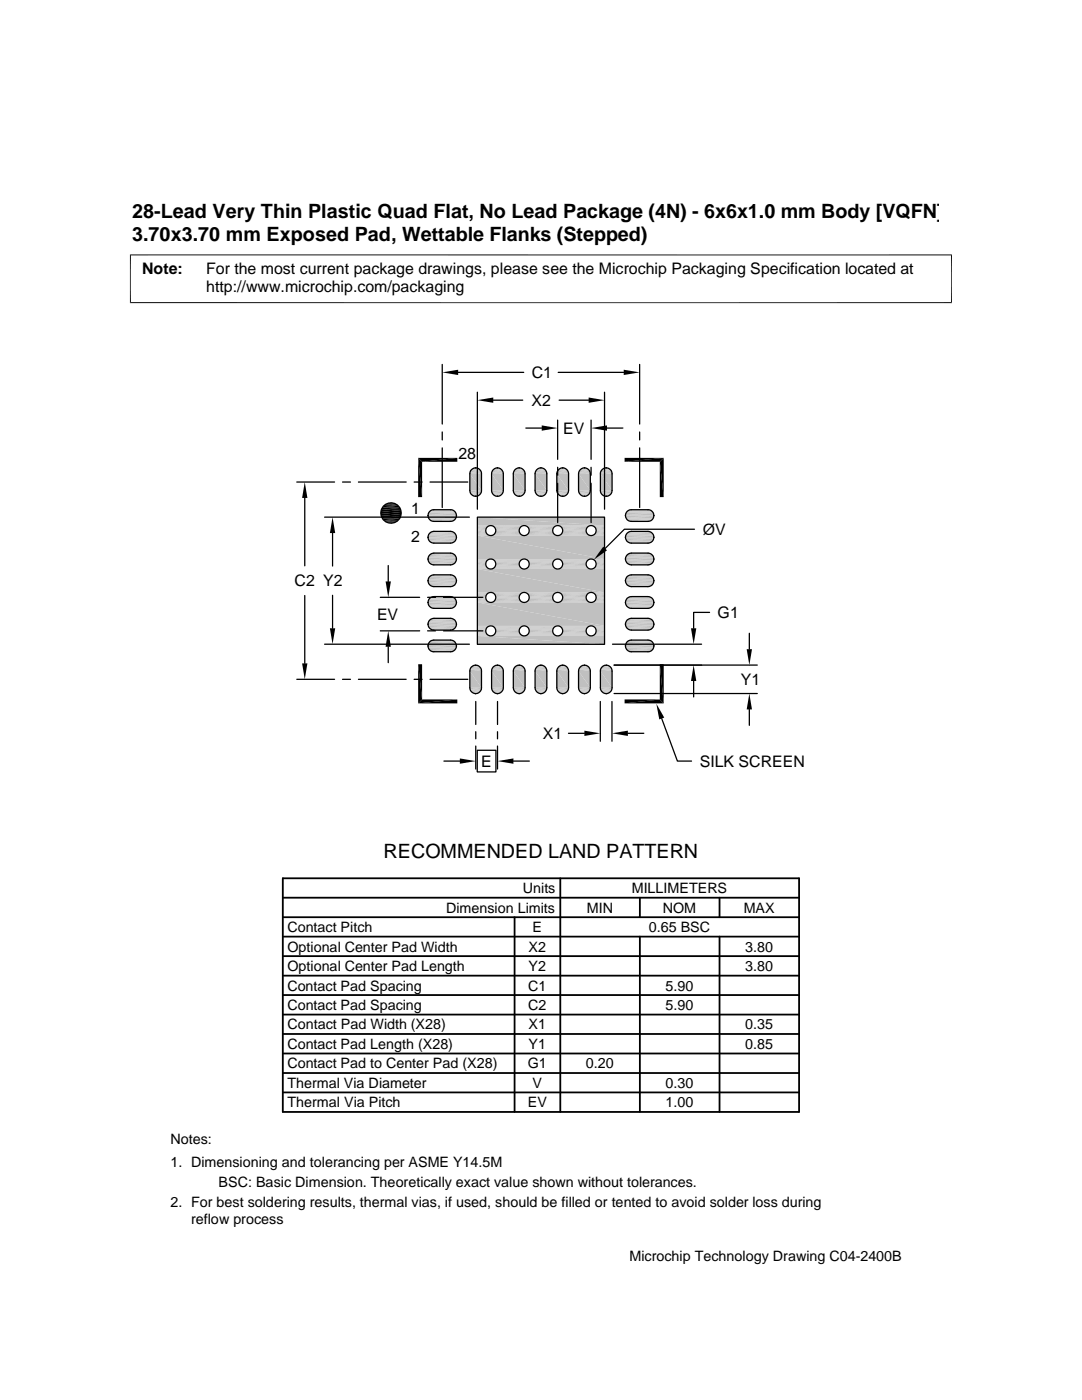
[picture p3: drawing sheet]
<svg xmlns="http://www.w3.org/2000/svg" width="216mm" height="279mm" viewBox="0 0 216 279" stroke-linecap="round" stroke-linejoin="round" font-family="sans-serif">
<g fill="#c0c0c0">
<path d="M94.6 93.4h.6z"/>
<path d="M99 93.4h.6z"/>
<path d="M103.3 93.4h.6z"/>
<path d="M107.6 93.4h.6z"/>
<path d="M112 93.4h.6z"/>
<path d="M116.3 93.4h.6z"/>
<path d="M120.6 93.4h.7z"/>
<path d="M120.4 93.5l.2-.1 .9 .1z"/>
<path d="M120.6 93.4l.9 .1z"/>
<path d="M116 93.5l.3-.1 .9 .1z"/>
<path d="M116.3 93.4l.9 .1z"/>
<path d="M111.7 93.5l.3-.1 .9 .1z"/>
<path d="M112 93.4l.9 .1z"/>
<path d="M107.4 93.5l.2-.1 .9 .1z"/>
<path d="M107.6 93.4l.9 .1z"/>
<path d="M103 93.5l.3-.1 .9 .1z"/>
<path d="M103.3 93.4l.9 .1z"/>
<path d="M98.7 93.5l.3-.1 .8 .1z"/>
<path d="M99 93.4l.8 .1z"/>
<path d="M94.3 93.5l.3-.1 .9 .1z"/>
<path d="M94.6 93.4l.9 .1z"/>
<path d="M120.1 93.7l.3-.2 1.4 .2z"/>
<path d="M120.4 93.5h1.1l.3 .2z"/>
<path d="M115.8 93.7l.2-.2 1.5 .2z"/>
<path d="M116 93.5h1.2l.3 .2z"/>
<path d="M111.5 93.7l.2-.2 1.4 .2z"/>
<path d="M111.7 93.5h1.2l.2 .2z"/>
<path d="M107.1 93.7l.3-.2 1.4 .2z"/>
<path d="M107.4 93.5h1.1l.3 .2z"/>
<path d="M102.8 93.7l.2-.2 1.4 .2z"/>
<path d="M103 93.5h1.2l.2 .2z"/>
<path d="M98.4 93.7l.3-.2 1.4 .2z"/>
<path d="M98.7 93.5h1.1l.3 .2z"/>
<path d="M94.1 93.7l.2-.2 1.4 .2z"/>
<path d="M94.3 93.5h1.2l.2 .2z"/>
</g>
<path d="M120 93.8h2" fill="none" stroke="#c0c0c0" stroke-width=".23"/>
<path d="M120.1 93.7h1.7l.2 .3z" fill="#c0c0c0"/>
<path d="M115.6 93.8h2" fill="none" stroke="#c0c0c0" stroke-width=".23"/>
<path d="M115.8 93.7h1.7l.1 .3z" fill="#c0c0c0"/>
<path d="M111.3 93.8h2" fill="none" stroke="#c0c0c0" stroke-width=".23"/>
<path d="M111.5 93.7h1.6l.2 .3z" fill="#c0c0c0"/>
<path d="M106.9 93.8h2" fill="none" stroke="#c0c0c0" stroke-width=".23"/>
<path d="M107.1 93.7h1.7l.1 .3z" fill="#c0c0c0"/>
<path d="M102.6 93.8h2" fill="none" stroke="#c0c0c0" stroke-width=".23"/>
<path d="M102.8 93.7h1.6l.2 .3z" fill="#c0c0c0"/>
<path d="M98.3 93.8h2" fill="none" stroke="#c0c0c0" stroke-width=".23"/>
<path d="M98.4 93.7h1.7l.2 .3z" fill="#c0c0c0"/>
<path d="M93.9 93.8h2" fill="none" stroke="#c0c0c0" stroke-width=".23"/>
<path d="M94.1 93.7h1.6l.2 .3z" fill="#c0c0c0"/>
<path d="M93.8 94.1h2.3M98.1 94.1h2.3M102.5 94.1h2.2M106.8 94.1h2.3M111.1 94.1h2.3M115.5 94.1h2.3M119.8 94.1h2.3" fill="none" stroke="#c0c0c0" stroke-width=".28"/>
<path d="M93.7 94.4h2.4M98.1 94.4h2.3M102.4 94.4h2.4M106.8 94.4h2.3M111.1 94.4h2.4M115.4 94.4h2.4M119.8 94.4h2.3" fill="none" stroke="#c0c0c0" stroke-width=".32"/>
<g fill="#c0c0c0">
<path d="M119.8 94.6l2.3 3.3h-2.3z"/>
<path d="M119.8 94.6h2.3v3.3z"/>
<path d="M115.4 94.6l2.4 3.3h-2.4z"/>
<path d="M115.4 94.6h2.4v3.3z"/>
<path d="M111.1 94.6l2.4 3.3h-2.4z"/>
<path d="M111.1 94.6h2.4v3.3z"/>
<path d="M106.8 94.6l2.3 3.3h-2.3z"/>
<path d="M106.8 94.6h2.3v3.3z"/>
<path d="M102.4 94.6l2.4 3.3h-2.4z"/>
<path d="M102.4 94.6h2.4v3.3z"/>
<path d="M98.1 94.6l2.3 3.3h-2.3z"/>
<path d="M98.1 94.6h2.3v3.3z"/>
<path d="M93.7 94.6l2.4 3.3h-2.4z"/>
<path d="M93.7 94.6h2.4v3.3z"/>
</g>
<path d="M93.7 98h2.4M98.1 98h2.3M102.4 98h2.4M106.8 98h2.3M111.1 98h2.4M115.4 98h2.4M119.8 98h2.3" fill="none" stroke="#c0c0c0" stroke-width=".32"/>
<path d="M93.8 98.3h2.3M98.1 98.3h2.3M102.5 98.3h2.2M106.8 98.3h2.3M111.1 98.3h2.3M115.5 98.3h2.3M119.8 98.3h2.3" fill="none" stroke="#c0c0c0" stroke-width=".28"/>
<path d="M120 98.5l1.8 .2h-1.7z" fill="#c0c0c0"/>
<path d="M120 98.6h2" fill="none" stroke="#c0c0c0" stroke-width=".23"/>
<path d="M115.6 98.5l1.9 .2h-1.7z" fill="#c0c0c0"/>
<path d="M115.6 98.6h2" fill="none" stroke="#c0c0c0" stroke-width=".23"/>
<path d="M111.3 98.5l1.8 .2h-1.6z" fill="#c0c0c0"/>
<path d="M111.3 98.6h2" fill="none" stroke="#c0c0c0" stroke-width=".23"/>
<path d="M106.9 98.5l1.9 .2h-1.7z" fill="#c0c0c0"/>
<path d="M106.9 98.6h2" fill="none" stroke="#c0c0c0" stroke-width=".23"/>
<path d="M102.6 98.5l1.8 .2h-1.6z" fill="#c0c0c0"/>
<path d="M102.6 98.6h2" fill="none" stroke="#c0c0c0" stroke-width=".23"/>
<path d="M98.3 98.5l1.8 .2h-1.7z" fill="#c0c0c0"/>
<path d="M98.3 98.6h2" fill="none" stroke="#c0c0c0" stroke-width=".23"/>
<path d="M93.9 98.5l1.8 .2h-1.6z" fill="#c0c0c0"/>
<path d="M93.9 98.6h2" fill="none" stroke="#c0c0c0" stroke-width=".23"/>
<g fill="#c0c0c0">
<path d="M120.1 98.7l1.4 .2h-1.1z"/>
<path d="M120.1 98.7h1.7l-.3 .2z"/>
<path d="M115.8 98.7l1.4 .2h-1.2z"/>
<path d="M115.8 98.7h1.7l-.3 .2z"/>
<path d="M111.5 98.7l1.4 .2h-1.2z"/>
<path d="M111.5 98.7h1.6l-.2 .2z"/>
<path d="M107.1 98.7l1.4 .2h-1.1z"/>
<path d="M107.1 98.7h1.7l-.3 .2z"/>
<path d="M102.8 98.7l1.4 .2h-1.2z"/>
<path d="M102.8 98.7h1.6l-.2 .2z"/>
<path d="M98.4 98.7l1.4 .2h-1.1z"/>
<path d="M98.4 98.7h1.7l-.3 .2z"/>
<path d="M94.1 98.7l1.4 .2h-1.2z"/>
<path d="M94.1 98.7h1.6l-.2 .2z"/>
<path d="M94.6 99h.6z"/>
<path d="M99 99h.6z"/>
<path d="M103.3 99h.6z"/>
<path d="M107.6 99h.6z"/>
<path d="M112 99h.6z"/>
<path d="M116.3 99h.6z"/>
<path d="M120.6 99h.7z"/>
<path d="M120.4 98.9l.9 .1z"/>
<path d="M120.4 98.9h1.1l-.2 .1z"/>
<path d="M116 98.9l.9 .1z"/>
<path d="M116 98.9h1.2l-.3 .1z"/>
<path d="M111.7 98.9l.9 .1z"/>
<path d="M111.7 98.9h1.2l-.3 .1z"/>
<path d="M107.4 98.9l.8 .1z"/>
<path d="M107.4 98.9h1.1l-.3 .1z"/>
<path d="M103 98.9l.9 .1z"/>
<path d="M103 98.9h1.2l-.3 .1z"/>
<path d="M98.7 98.9l.9 .1z"/>
<path d="M98.7 98.9h1.1l-.2 .1z"/>
<path d="M94.3 98.9l.9 .1z"/>
<path d="M94.3 98.9h1.2l-.3 .1z"/>
</g>
<g fill="none" stroke="#c0c0c0" stroke-width=".2">
<path d="M85.7 103.8h5M85.7 108.1h5M85.7 112.5h5M85.7 116.8h5M85.7 102h5M85.7 106.3h5M85.7 110.6h5M85.7 115h5M85.7 119.3h5M86 101.8h4.5M86 106.2h4.5M86 110.5h4.5"/>
<path d="M86 114.8h4.5M86 119.2h4.5M86 104h4.5M86 108.3h4.5M86 112.6h4.5M86 117h4.5M86.3 101.7h3.9M86.3 106.1h3.9M86.3 110.4h3.9M86.3 114.7h3.9M86.3 119.1h3.9M86.3 104h3.9"/>
<path d="M86.3 108.4h3.9M86.3 112.7h3.9M86.3 117.1h3.9M125.1 103.8h5M125.1 108.1h5M125.1 112.5h5M125.1 116.8h5M125.1 102h5M125.1 106.3h5M125.1 110.6h5M125.1 115h5M125.1 119.3h5"/>
<path d="M125.4 101.8h4.5M125.4 106.2h4.5M125.4 110.5h4.5M125.4 114.8h4.5M125.4 119.2h4.5M125.4 104h4.5M125.4 108.3h4.5M125.4 112.6h4.5M125.4 117h4.5M125.7 101.7h3.9M125.7 106.1h3.9M125.7 110.4h3.9"/>
<path d="M125.7 114.7h3.9M125.7 119.1h3.9M125.7 104h3.9M125.7 108.4h3.9M125.7 112.7h3.9M125.7 117.1h3.9M85.7 121.1h5M85.7 125.5h5M85.7 129.8h5M85.7 123.7h5M85.7 128h5M86 123.5h4.5"/>
<path d="M86 127.8h4.5M86 121.3h4.5M86 125.6h4.5M86 130h4.5M86.3 123.4h3.9M86.3 127.8h3.9M86.3 121.4h3.9M86.3 125.7h3.9M86.3 130.1h3.9M125.1 121.1h5M125.1 125.5h5M125.1 129.8h5"/>
<path d="M125.1 123.7h5M125.1 128h5M125.4 123.5h4.5M125.4 127.8h4.5M125.4 121.3h4.5M125.4 125.6h4.5M125.4 130h4.5M125.7 123.4h3.9M125.7 127.8h3.9M125.7 121.4h3.9M125.7 125.7h3.9M125.7 130.1h3.9"/>
</g>
<path d="M85.6 102.2h5.3M85.6 106.5h5.3M85.6 110.9h5.3M125 102.2h5.3M125 106.5h5.3M125 110.9h5.3M85.6 120.9h5.3M85.6 125.3h5.3M85.6 129.6h5.3M125 120.9h5.3M125 125.3h5.3M125 129.6h5.3" fill="none" stroke="#c0c0c0" stroke-width=".23"/>
<g fill="none" stroke="#c0c0c0" stroke-width=".28">
<path d="M85.4 103.3h5.6M85.4 107.7h5.6M85.4 112h5.6M85.4 116.3h5.6M85.4 102.4h5.6M85.4 106.8h5.6M85.4 111.1h5.6M85.4 115.5h5.6M85.4 119.8h5.6M124.8 102.4h5.6M124.8 106.8h5.6M124.8 111.1h5.6"/>
<path d="M124.8 115.5h5.6M124.8 119.8h5.6M124.8 103.3h5.6M124.8 107.7h5.6M124.8 112h5.6M124.8 116.3h5.6M85.4 120.7h5.6M85.4 125h5.6M85.4 129.4h5.6M85.4 124.1h5.6M85.4 128.5h5.6M124.8 124.1h5.6"/>
<path d="M124.8 128.5h5.6M124.8 120.7h5.6M124.8 125h5.6M124.8 129.4h5.6"/>
</g>
<g fill="none" stroke="#c0c0c0" stroke-width=".32">
<path d="M85.4 102.7h5.7M85.4 107.1h5.7M85.4 111.4h5.7M85.4 116h5.7M124.8 102.7h5.7M124.8 107.1h5.7M124.8 111.4h5.7M124.8 116h5.7M85.4 120.4h5.7M85.4 124.7h5.7M85.4 129.1h5.7M124.8 120.4h5.7"/>
<path d="M124.8 124.7h5.7M124.8 129.1h5.7"/>
</g>
<g fill="none" stroke="#c0c0c0" stroke-width=".3">
<path d="M85.4 115.7h5.7M85.4 103h5.7M85.4 107.4h5.7M85.4 111.7h5.7M124.8 115.7h5.7M124.8 103h5.7M124.8 107.4h5.7M124.8 111.7h5.7M85.4 120.1h5.7M85.4 124.4h5.7M85.4 128.8h5.7M124.8 120.1h5.7"/>
<path d="M124.8 124.4h5.7M124.8 128.8h5.7"/>
</g>
<g fill="none" stroke="#c0c0c0" stroke-width=".25">
<path d="M85.6 115.2h5.3M85.6 119.5h5.3M85.6 103.6h5.3M85.6 107.9h5.3M85.6 112.3h5.3M85.6 116.6h5.3M125 103.6h5.3M125 107.9h5.3M125 112.3h5.3M125 116.6h5.3M125 115.2h5.3M125 119.5h5.3"/>
<path d="M85.6 123.9h5.3M85.6 128.2h5.3M125 123.9h5.3M125 128.2h5.3"/>
</g>
<g fill="#c0c0c0">
<path d="M94.6 132.8h.6z"/>
<path d="M99 132.8h.6z"/>
<path d="M103.3 132.8h.6z"/>
<path d="M107.6 132.8h.6z"/>
<path d="M112 132.8h.6z"/>
<path d="M116.3 132.8h.6z"/>
<path d="M120.6 132.8h.7z"/>
<path d="M120.4 132.9l.2-.1 .9 .1z"/>
<path d="M120.6 132.8l.9 .1z"/>
<path d="M116 132.9l.3-.1 .9 .1z"/>
<path d="M116.3 132.8l.9 .1z"/>
<path d="M111.7 132.9l.3-.1 .9 .1z"/>
<path d="M112 132.8l.9 .1z"/>
<path d="M107.4 132.9l.2-.1 .9 .1z"/>
<path d="M107.6 132.8l.9 .1z"/>
<path d="M103 132.9l.3-.1 .9 .1z"/>
<path d="M103.3 132.8l.9 .1z"/>
<path d="M98.7 132.9l.3-.1 .8 .1z"/>
<path d="M99 132.8l.8 .1z"/>
<path d="M94.3 132.9l.3-.1 .9 .1z"/>
<path d="M94.6 132.8l.9 .1z"/>
<path d="M120.1 133.1l.3-.2 1.4 .2z"/>
<path d="M120.4 132.9h1.1l.3 .2z"/>
<path d="M115.8 133.1l.2-.2 1.5 .2z"/>
<path d="M116 132.9h1.2l.3 .2z"/>
<path d="M111.5 133.1l.2-.2 1.4 .2z"/>
<path d="M111.7 132.9h1.2l.2 .2z"/>
<path d="M107.1 133.1l.3-.2 1.4 .2z"/>
<path d="M107.4 132.9h1.1l.3 .2z"/>
<path d="M102.8 133.1l.2-.2 1.4 .2z"/>
<path d="M103 132.9h1.2l.2 .2z"/>
<path d="M98.4 133.1l.3-.2 1.4 .2z"/>
<path d="M98.7 132.9h1.1l.3 .2z"/>
<path d="M94.1 133.1l.2-.2 1.4 .2z"/>
<path d="M94.3 132.9h1.2l.2 .2z"/>
</g>
<path d="M120 133.2h2" fill="none" stroke="#c0c0c0" stroke-width=".23"/>
<path d="M120.1 133.1h1.7l.2 .2z" fill="#c0c0c0"/>
<path d="M115.6 133.2h2" fill="none" stroke="#c0c0c0" stroke-width=".23"/>
<path d="M115.8 133.1h1.7l.1 .2z" fill="#c0c0c0"/>
<path d="M111.3 133.2h2" fill="none" stroke="#c0c0c0" stroke-width=".23"/>
<path d="M111.5 133.1h1.6l.2 .2z" fill="#c0c0c0"/>
<path d="M106.9 133.2h2" fill="none" stroke="#c0c0c0" stroke-width=".23"/>
<path d="M107.1 133.1h1.7l.1 .2z" fill="#c0c0c0"/>
<path d="M102.6 133.2h2" fill="none" stroke="#c0c0c0" stroke-width=".23"/>
<path d="M102.8 133.1h1.6l.2 .2z" fill="#c0c0c0"/>
<path d="M98.3 133.2h2" fill="none" stroke="#c0c0c0" stroke-width=".23"/>
<path d="M98.4 133.1h1.7l.2 .2z" fill="#c0c0c0"/>
<path d="M93.9 133.2h2" fill="none" stroke="#c0c0c0" stroke-width=".23"/>
<path d="M94.1 133.1h1.6l.2 .2z" fill="#c0c0c0"/>
<path d="M93.8 133.5h2.3M98.1 133.5h2.3M102.5 133.5h2.2M106.8 133.5h2.3M111.1 133.5h2.3M115.5 133.5h2.3M119.8 133.5h2.3" fill="none" stroke="#c0c0c0" stroke-width=".28"/>
<path d="M93.7 133.8h2.4M98.1 133.8h2.3M102.4 133.8h2.4M106.8 133.8h2.3M111.1 133.8h2.4M115.4 133.8h2.4M119.8 133.8h2.3" fill="none" stroke="#c0c0c0" stroke-width=".32"/>
<g fill="#c0c0c0">
<path d="M119.8 133.9l2.3 3.3h-2.3z"/>
<path d="M119.8 133.9h2.3v3.3z"/>
<path d="M115.4 133.9l2.4 3.3h-2.4z"/>
<path d="M115.4 133.9h2.4v3.3z"/>
<path d="M111.1 133.9l2.4 3.3h-2.4z"/>
<path d="M111.1 133.9h2.4v3.3z"/>
<path d="M106.8 133.9l2.3 3.3h-2.3z"/>
<path d="M106.8 133.9h2.3v3.3z"/>
<path d="M102.4 133.9l2.4 3.3h-2.4z"/>
<path d="M102.4 133.9h2.4v3.3z"/>
<path d="M98.1 133.9l2.3 3.3h-2.3z"/>
<path d="M98.1 133.9h2.3v3.3z"/>
<path d="M93.7 133.9l2.4 3.3h-2.4z"/>
<path d="M93.7 133.9h2.4v3.3z"/>
</g>
<path d="M93.7 137.4h2.4M98.1 137.4h2.3M102.4 137.4h2.4M106.8 137.4h2.3M111.1 137.4h2.4M115.4 137.4h2.4M119.8 137.4h2.3" fill="none" stroke="#c0c0c0" stroke-width=".32"/>
<path d="M93.8 137.7h2.3M98.1 137.7h2.3M102.5 137.7h2.2M106.8 137.7h2.3M111.1 137.7h2.3M115.5 137.7h2.3M119.8 137.7h2.3" fill="none" stroke="#c0c0c0" stroke-width=".28"/>
<path d="M120 137.8l1.8 .3h-1.7z" fill="#c0c0c0"/>
<path d="M120 138h2" fill="none" stroke="#c0c0c0" stroke-width=".23"/>
<path d="M115.6 137.8l1.9 .3h-1.7z" fill="#c0c0c0"/>
<path d="M115.6 138h2" fill="none" stroke="#c0c0c0" stroke-width=".23"/>
<path d="M111.3 137.8l1.8 .3h-1.6z" fill="#c0c0c0"/>
<path d="M111.3 138h2" fill="none" stroke="#c0c0c0" stroke-width=".23"/>
<path d="M106.9 137.8l1.9 .3h-1.7z" fill="#c0c0c0"/>
<path d="M106.9 138h2" fill="none" stroke="#c0c0c0" stroke-width=".23"/>
<path d="M102.6 137.8l1.8 .3h-1.6z" fill="#c0c0c0"/>
<path d="M102.6 138h2" fill="none" stroke="#c0c0c0" stroke-width=".23"/>
<path d="M98.3 137.8l1.8 .3h-1.7z" fill="#c0c0c0"/>
<path d="M98.3 138h2" fill="none" stroke="#c0c0c0" stroke-width=".23"/>
<path d="M93.9 137.8l1.8 .3h-1.6z" fill="#c0c0c0"/>
<path d="M93.9 138h2" fill="none" stroke="#c0c0c0" stroke-width=".23"/>
<g fill="#c0c0c0">
<path d="M120.1 138.1l1.4 .2h-1.1z"/>
<path d="M120.1 138.1h1.7l-.3 .2z"/>
<path d="M115.8 138.1l1.4 .2h-1.2z"/>
<path d="M115.8 138.1h1.7l-.3 .2z"/>
<path d="M111.5 138.1l1.4 .2h-1.2z"/>
<path d="M111.5 138.1h1.6l-.2 .2z"/>
<path d="M107.1 138.1l1.4 .2h-1.1z"/>
<path d="M107.1 138.1h1.7l-.3 .2z"/>
<path d="M102.8 138.1l1.4 .2h-1.2z"/>
<path d="M102.8 138.1h1.6l-.2 .2z"/>
<path d="M98.4 138.1l1.4 .2h-1.1z"/>
<path d="M98.4 138.1h1.7l-.3 .2z"/>
<path d="M94.1 138.1l1.4 .2h-1.2z"/>
<path d="M94.1 138.1h1.6l-.2 .2z"/>
<path d="M94.6 138.4h.6z"/>
<path d="M99 138.4h.6z"/>
<path d="M103.3 138.4h.6z"/>
<path d="M107.6 138.4h.6z"/>
<path d="M112 138.4h.6z"/>
<path d="M116.3 138.4h.6z"/>
<path d="M120.6 138.4h.7z"/>
<path d="M120.4 138.3l.9 .1z"/>
<path d="M120.4 138.3h1.1l-.2 .1z"/>
<path d="M116 138.3l.9 .1z"/>
<path d="M116 138.3h1.2l-.3 .1z"/>
<path d="M111.7 138.3l.9 .1z"/>
<path d="M111.7 138.3h1.2l-.3 .1z"/>
<path d="M107.4 138.3l.8 .1z"/>
<path d="M107.4 138.3h1.1l-.3 .1z"/>
<path d="M103 138.3l.9 .1z"/>
<path d="M103 138.3h1.2l-.3 .1z"/>
<path d="M98.7 138.3l.9 .1z"/>
<path d="M98.7 138.3h1.1l-.2 .1z"/>
<path d="M94.3 138.3l.9 .1z"/>
<path d="M94.3 138.3h1.2l-.3 .1z"/>
<path d="M95.2 103.2l25.4 1.7h-25.4z"/>
<path d="M95.2 103.2h25.4v1.7z"/>
</g>
<path d="M95.2 104.9h25.4M95.2 105h2.5M98.2 105h6.1M98.4 105.1h5.7M104.9 105h6.1M105.1 105.1h5.7M111.5 105h6.2M111.8 105.1h5.7M118.2 105h2.4M118.4 105.1h2.2" fill="none" stroke="#c0c0c0" stroke-width=".2"/>
<path d="M95.2 105l2 .2h-2z" fill="#c0c0c0"/>
<path d="M95.2 105.1h2.2" fill="none" stroke="#c0c0c0" stroke-width=".2"/>
<g fill="#c0c0c0">
<path d="M118.7 105.2l1.9 .2h-1.8z"/>
<path d="M118.7 105.2h1.9v.2z"/>
</g>
<path d="M98.6 105.3h5.3M105.3 105.3h5.3M112 105.3h5.2" fill="none" stroke="#c0c0c0" stroke-width=".21"/>
<g fill="#c0c0c0">
<path d="M95.2 105.2l1.8 .2h-1.8z"/>
<path d="M95.2 105.2h2l-.2 .2z"/>
<path d="M118.8 105.4l1.8 .2h-1.7z"/>
<path d="M118.8 105.4h1.8v.2z"/>
</g>
<path d="M98.8 105.5h4.9M105.5 105.5h4.9M112.1 105.5h5" fill="none" stroke="#c0c0c0" stroke-width=".23"/>
<g fill="#c0c0c0">
<path d="M95.2 105.4l1.8 .2h-1.8z"/>
<path d="M95.2 105.4h1.8v.2z"/>
<path d="M118.9 105.6l1.7 .3h-1.6z"/>
<path d="M118.9 105.6h1.7v.3z"/>
</g>
<path d="M98.9 105.8h4.7M105.6 105.8h4.7M112.2 105.8h4.8" fill="none" stroke="#c0c0c0" stroke-width=".28"/>
<g fill="#c0c0c0">
<path d="M95.2 105.6l1.7 .3h-1.7z"/>
<path d="M95.2 105.6h1.8l-.1 .3z"/>
<path d="M119 105.9l1.6 .3h-1.7z"/>
<path d="M119 105.9h1.6v.3z"/>
</g>
<path d="M98.9 106h4.7M105.6 106h4.7M112.2 106h4.8" fill="none" stroke="#c0c0c0" stroke-width=".25"/>
<g fill="#c0c0c0">
<path d="M95.2 105.9l1.8 .3h-1.8z"/>
<path d="M95.2 105.9h1.7l.1 .3z"/>
<path d="M118.9 106.2l1.7 .2h-1.8z"/>
<path d="M118.9 106.2h1.7v.2z"/>
</g>
<path d="M98.8 106.3h4.9M105.5 106.3h4.9M112.1 106.3h5" fill="none" stroke="#c0c0c0" stroke-width=".23"/>
<g fill="#c0c0c0">
<path d="M95.2 106.2l1.8 .2h-1.8z"/>
<path d="M95.2 106.2h1.8v.2z"/>
<path d="M118.8 106.4l1.8 .2h-1.9z"/>
<path d="M118.8 106.4h1.8v.2z"/>
</g>
<path d="M98.6 106.5h5.3M105.3 106.5h5.3M112 106.5h5.2" fill="none" stroke="#c0c0c0" stroke-width=".21"/>
<g fill="#c0c0c0">
<path d="M95.2 106.4l2 .2h-2z"/>
<path d="M95.2 106.4h1.8l.2 .2z"/>
</g>
<path d="M118.4 106.7h2.2" fill="none" stroke="#c0c0c0" stroke-width=".2"/>
<path d="M118.7 106.6h1.9v.2z" fill="#c0c0c0"/>
<path d="M95.2 106.7h2.2M95.2 106.8h2.5M95.2 106.9h25.4M98.2 106.8h6.1M98.4 106.7h5.7M104.9 106.8h6.1M105.1 106.7h5.7M111.5 106.8h6.2M111.8 106.7h5.7M118.2 106.8h2.4" fill="none" stroke="#c0c0c0" stroke-width=".2"/>
<g fill="#c0c0c0">
<path d="M95.2 106.9l25.4 4.7h-25.4z"/>
<path d="M95.2 106.9h25.4v4.7z"/>
</g>
<path d="M95.2 111.6h25.4M95.2 111.6h2.5M98.2 111.6h6.1M98.4 111.8h5.7M104.9 111.6h6.1M105.1 111.8h5.7M111.5 111.6h6.2M111.8 111.8h5.7M118.2 111.6h2.4M118.4 111.8h2.2" fill="none" stroke="#c0c0c0" stroke-width=".2"/>
<path d="M95.2 111.7l2 .1h-2z" fill="#c0c0c0"/>
<path d="M95.2 111.8h2.2" fill="none" stroke="#c0c0c0" stroke-width=".2"/>
<g fill="#c0c0c0">
<path d="M118.7 111.8l1.9 .3h-1.8z"/>
<path d="M118.7 111.8h1.9v.3z"/>
</g>
<path d="M98.6 112h5.3M105.3 112h5.3M112 112h5.2" fill="none" stroke="#c0c0c0" stroke-width=".21"/>
<g fill="#c0c0c0">
<path d="M95.2 111.8l1.8 .3h-1.8z"/>
<path d="M95.2 111.8h2l-.2 .3z"/>
<path d="M118.8 112.1l1.8 .2h-1.7z"/>
<path d="M118.8 112.1h1.8v.2z"/>
</g>
<path d="M98.8 112.2h4.9M105.5 112.2h4.9M112.1 112.2h5" fill="none" stroke="#c0c0c0" stroke-width=".25"/>
<g fill="#c0c0c0">
<path d="M95.2 112.1l1.8 .2h-1.8z"/>
<path d="M95.2 112.1h1.8v.2z"/>
<path d="M118.9 112.3l1.7 .3h-1.6z"/>
<path d="M118.9 112.3h1.7v.3z"/>
</g>
<path d="M98.9 112.4h4.7M105.6 112.4h4.7M112.2 112.4h4.8" fill="none" stroke="#c0c0c0" stroke-width=".25"/>
<g fill="#c0c0c0">
<path d="M95.2 112.3l1.7 .3h-1.7z"/>
<path d="M95.2 112.3h1.8l-.1 .3z"/>
<path d="M119 112.6l1.6 .2h-1.7z"/>
<path d="M119 112.6h1.6v.2z"/>
</g>
<path d="M98.9 112.7h4.7M105.6 112.7h4.7M112.2 112.7h4.8" fill="none" stroke="#c0c0c0" stroke-width=".25"/>
<g fill="#c0c0c0">
<path d="M95.2 112.6l1.8 .2h-1.8z"/>
<path d="M95.2 112.6h1.7l.1 .2z"/>
<path d="M118.9 112.8l1.7 .3h-1.8z"/>
<path d="M118.9 112.8h1.7v.3z"/>
</g>
<path d="M98.8 112.9h4.9M105.5 112.9h4.9M112.1 112.9h5" fill="none" stroke="#c0c0c0" stroke-width=".25"/>
<g fill="#c0c0c0">
<path d="M95.2 112.8l1.8 .3h-1.8z"/>
<path d="M95.2 112.8h1.8v.3z"/>
<path d="M118.8 113.1l1.8 .2h-1.9z"/>
<path d="M118.8 113.1h1.8v.2z"/>
</g>
<path d="M98.6 113.2h5.3M105.3 113.2h5.3M112 113.2h5.2" fill="none" stroke="#c0c0c0" stroke-width=".2"/>
<g fill="#c0c0c0">
<path d="M95.2 113.1l2 .2h-2z"/>
<path d="M95.2 113.1h1.8l.2 .2z"/>
</g>
<path d="M118.4 113.3h2.2" fill="none" stroke="#c0c0c0" stroke-width=".2"/>
<path d="M118.7 113.3h1.9v.1z" fill="#c0c0c0"/>
<path d="M95.2 113.3h2.2M95.2 113.5h2.5M95.2 113.5h25.4M98.2 113.5h6.1M98.4 113.3h5.7M104.9 113.5h6.1M105.1 113.3h5.7M111.5 113.5h6.2M111.8 113.3h5.7M118.2 113.5h2.4" fill="none" stroke="#c0c0c0" stroke-width=".2"/>
<g fill="#c0c0c0">
<path d="M95.2 113.6l25.4 4.6h-25.4z"/>
<path d="M95.2 113.6h25.4v4.6z"/>
</g>
<path d="M95.2 118.2h25.4M95.2 118.3h2.5M98.2 118.3h6.1M98.4 118.4h5.7M104.9 118.3h6.1M105.1 118.4h5.7M111.5 118.3h6.2M111.8 118.4h5.7M118.2 118.3h2.4M118.4 118.4h2.2" fill="none" stroke="#c0c0c0" stroke-width=".2"/>
<path d="M95.2 118.4l2 .1h-2z" fill="#c0c0c0"/>
<path d="M95.2 118.4h2.2" fill="none" stroke="#c0c0c0" stroke-width=".2"/>
<g fill="#c0c0c0">
<path d="M118.7 118.5l1.9 .2h-1.8z"/>
<path d="M118.7 118.5h1.9v.2z"/>
</g>
<path d="M98.6 118.6h5.3M105.3 118.6h5.3M112 118.6h5.2" fill="none" stroke="#c0c0c0" stroke-width=".2"/>
<g fill="#c0c0c0">
<path d="M95.2 118.5l1.8 .2h-1.8z"/>
<path d="M95.2 118.5h2l-.2 .2z"/>
<path d="M118.8 118.7l1.8 .3h-1.7z"/>
<path d="M118.8 118.7h1.8v.3z"/>
</g>
<path d="M98.8 118.9h4.9M105.5 118.9h4.9M112.1 118.9h5" fill="none" stroke="#c0c0c0" stroke-width=".25"/>
<g fill="#c0c0c0">
<path d="M95.2 118.7l1.8 .3h-1.8z"/>
<path d="M95.2 118.7h1.8v.3z"/>
<path d="M118.9 119l1.7 .2h-1.6z"/>
<path d="M118.9 119h1.7v.2z"/>
</g>
<path d="M98.9 119.1h4.7M105.6 119.1h4.7M112.2 119.1h4.8" fill="none" stroke="#c0c0c0" stroke-width=".25"/>
<g fill="#c0c0c0">
<path d="M95.2 119l1.7 .2h-1.7z"/>
<path d="M95.2 119h1.8l-.1 .2z"/>
<path d="M119 119.2l1.6 .3h-1.7z"/>
<path d="M119 119.2h1.6v.3z"/>
</g>
<path d="M98.9 119.4h4.7M105.6 119.4h4.7M112.2 119.4h4.8" fill="none" stroke="#c0c0c0" stroke-width=".25"/>
<g fill="#c0c0c0">
<path d="M95.2 119.2l1.8 .3h-1.8z"/>
<path d="M95.2 119.2h1.7l.1 .3z"/>
<path d="M118.9 119.5l1.7 .2h-1.8z"/>
<path d="M118.9 119.5h1.7v.2z"/>
</g>
<path d="M98.8 119.6h4.9M105.5 119.6h4.9M112.1 119.6h5" fill="none" stroke="#c0c0c0" stroke-width=".25"/>
<g fill="#c0c0c0">
<path d="M95.2 119.5l1.8 .2h-1.8z"/>
<path d="M95.2 119.5h1.8v.2z"/>
<path d="M118.8 119.7l1.8 .3h-1.9z"/>
<path d="M118.8 119.7h1.8v.3z"/>
</g>
<path d="M98.6 119.8h5.3M105.3 119.8h5.3M112 119.8h5.2" fill="none" stroke="#c0c0c0" stroke-width=".21"/>
<g fill="#c0c0c0">
<path d="M95.2 119.7l2 .3h-2z"/>
<path d="M95.2 119.7h1.8l.2 .3z"/>
</g>
<path d="M118.4 120h2.2" fill="none" stroke="#c0c0c0" stroke-width=".2"/>
<path d="M118.7 120h1.9v.1z" fill="#c0c0c0"/>
<path d="M95.2 120h2.2M95.2 120.2h2.5M95.2 120.2h25.4M98.2 120.2h6.1M98.4 120h5.7M104.9 120.2h6.1M105.1 120h5.7M111.5 120.2h6.2M111.8 120h5.7M118.2 120.2h2.4" fill="none" stroke="#c0c0c0" stroke-width=".2"/>
<g fill="#c0c0c0">
<path d="M95.2 120.2l25.4 4.7h-25.4z"/>
<path d="M95.2 120.2h25.4v4.7z"/>
</g>
<path d="M95.2 124.9h25.4M95.2 125h2.5M98.2 125h6.1M98.4 125.1h5.7M104.9 125h6.1M105.1 125.1h5.7M111.5 125h6.2M111.8 125.1h5.7M118.2 125h2.4M118.4 125.1h2.2" fill="none" stroke="#c0c0c0" stroke-width=".2"/>
<path d="M95.2 125l2 .2h-2z" fill="#c0c0c0"/>
<path d="M95.2 125.1h2.2" fill="none" stroke="#c0c0c0" stroke-width=".2"/>
<g fill="#c0c0c0">
<path d="M118.7 125.2l1.9 .2h-1.8z"/>
<path d="M118.7 125.2h1.9v.2z"/>
</g>
<path d="M98.6 125.3h5.3M105.3 125.3h5.3M112 125.3h5.2" fill="none" stroke="#c0c0c0" stroke-width=".21"/>
<g fill="#c0c0c0">
<path d="M95.2 125.2l1.8 .2h-1.8z"/>
<path d="M95.2 125.2h2l-.2 .2z"/>
<path d="M118.8 125.4l1.8 .2h-1.7z"/>
<path d="M118.8 125.4h1.8v.2z"/>
</g>
<path d="M98.8 125.5h4.9M105.5 125.5h4.9M112.1 125.5h5" fill="none" stroke="#c0c0c0" stroke-width=".23"/>
<g fill="#c0c0c0">
<path d="M95.2 125.4l1.8 .2h-1.8z"/>
<path d="M95.2 125.4h1.8v.2z"/>
<path d="M118.9 125.6l1.7 .3h-1.6z"/>
<path d="M118.9 125.6h1.7v.3z"/>
</g>
<path d="M98.9 125.8h4.7M105.6 125.8h4.7M112.2 125.8h4.8" fill="none" stroke="#c0c0c0" stroke-width=".25"/>
<g fill="#c0c0c0">
<path d="M95.2 125.6l1.7 .3h-1.7z"/>
<path d="M95.2 125.6h1.8l-.1 .3z"/>
<path d="M119 125.9l1.6 .3h-1.7z"/>
<path d="M119 125.9h1.6v.3z"/>
</g>
<path d="M98.9 126h4.7M105.6 126h4.7M112.2 126h4.8" fill="none" stroke="#c0c0c0" stroke-width=".28"/>
<g fill="#c0c0c0">
<path d="M95.2 125.9l1.8 .3h-1.8z"/>
<path d="M95.2 125.9h1.7l.1 .3z"/>
<path d="M118.9 126.2l1.7 .2h-1.8z"/>
<path d="M118.9 126.2h1.7v.2z"/>
</g>
<path d="M98.8 126.3h4.9M105.5 126.3h4.9M112.1 126.3h5" fill="none" stroke="#c0c0c0" stroke-width=".23"/>
<g fill="#c0c0c0">
<path d="M95.2 126.2l1.8 .2h-1.8z"/>
<path d="M95.2 126.2h1.8v.2z"/>
<path d="M118.8 126.4l1.8 .2h-1.9z"/>
<path d="M118.8 126.4h1.8v.2z"/>
</g>
<path d="M98.6 126.5h5.3M105.3 126.5h5.3M112 126.5h5.2" fill="none" stroke="#c0c0c0" stroke-width=".21"/>
<g fill="#c0c0c0">
<path d="M95.2 126.4l2 .2h-2z"/>
<path d="M95.2 126.4h1.8l.2 .2z"/>
</g>
<path d="M118.4 126.7h2.2" fill="none" stroke="#c0c0c0" stroke-width=".2"/>
<path d="M118.7 126.6h1.9v.2z" fill="#c0c0c0"/>
<path d="M95.2 126.7h2.2M95.2 126.8h2.5M95.2 126.9h25.4M98.2 126.8h6.1M98.4 126.7h5.7M104.9 126.8h6.1M105.1 126.7h5.7M111.5 126.8h6.2M111.8 126.7h5.7M118.2 126.8h2.4" fill="none" stroke="#c0c0c0" stroke-width=".2"/>
<g fill="#c0c0c0">
<path d="M95.2 126.9l25.4 1.7h-25.4z"/>
<path d="M95.2 126.9h25.4v1.7z"/>
</g>
<g fill="none" stroke="#000" stroke-width=".25">
<path d="M88.2 72.7v11.9M91.4 74.3h13.1M95.2 78.3v23.3M98.4 79.9h5.9M111.4 74.3h13.1M111.6 79.9h5.9M120.6 78.3v23.3M127.6 72.7v11.9M59.2 96.2h7.6M60.8 99.4v13.5M68.3 96.2h1.6M71.5 96.2h9.5"/>
<path d="M82.6 96.2h1.6M85.8 96.2h7.5M88.2 86.2v1.6M88.2 89.4v11.9M94.9 93.4a1.19 1.19 0 0 1 1.2 1.2v3.3a1.16 1.16 0 0 1-1.2 1.1M94.9 93.4h-.3a1.2 1.2 0 0 0-.9 1.2v3.3a1.16 1.16 0 0 0 1.2 1.1M94.9 99h.1M94.9 93.4h.1M99.3 93.4a1.23 1.23 0 0 1 1.1 1.2v3.3a1.19 1.19 0 0 1-1.1 1.1M99.3 93.4h-.3a1.2 1.2 0 0 0-.9 1.2v3.3a1.16 1.16 0 0 0 1.2 1.1M99.3 99h.1M99.3 93.4h.1"/>
<path d="M103.6 93.4a1.23 1.23 0 0 1 1.2 1.2v3.3a1.19 1.19 0 0 1-1.2 1.1M103.6 93.4h-.3a1.2 1.2 0 0 0-.9 1.2v3.3a1.16 1.16 0 0 0 1.2 1.1M103.6 99h.1M103.6 93.4h.1M104.9 85.4h3.2M107.9 93.4a1.19 1.19 0 0 1 1.2 1.2v3.3a1.16 1.16 0 0 1-1.2 1.1M107.9 93.4h-.3a1.2 1.2 0 0 0-.8 1.2v3.3a1.16 1.16 0 0 0 1.1 1.1M107.9 99h.1M107.9 93.4h.1M111.3 83.8v7.9M111.3 93.3v1.5M111.3 96.4v7.9"/>
<path d="M112.3 93.4h.3a1.2 1.2 0 0 1 .9 1.2v3.3a1.16 1.16 0 0 1-1.2 1.1M112.3 93.4a1.23 1.23 0 0 0-1.2 1.2v3.3a1.19 1.19 0 0 0 1.2 1.1M112.3 99h.1M112.3 93.4h.1M116.6 93.4h.3a1.2 1.2 0 0 1 .9 1.2v3.3a1.16 1.16 0 0 1-1.2 1.1M116.6 93.4a1.23 1.23 0 0 0-1.2 1.2v3.3a1.19 1.19 0 0 0 1.2 1.1M116.6 99h.1M116.6 93.4h.1M117.9 83.8v7.9M117.9 93.3v1.5M117.9 96.4v7.9M121 93.4h.3a1.2 1.2 0 0 1 .8 1.2v3.3a1.16 1.16 0 0 1-1.1 1.1"/>
<path d="M121 93.4a1.19 1.19 0 0 0-1.2 1.2v3.3a1.16 1.16 0 0 0 1.2 1.1M121 99h.1M121 93.4h.1M121.1 85.4h3.2M127.6 86.2v1.6M127.6 89.4v11.9M60.8 118.9v13.5M64.8 103.2h28.9M66.4 106.4v6.6M66.4 118.8v6.6M75.9 119.2h7.8M76.6 100.8h2.9"/>
<path d="M76.6 103.9h2.9M77.5 112.9v3.1M85.3 119.2h1.6M85.4 115.9h.1M85.4 111.6h.1M85.4 107.2h.1M85.4 102.9h.1M88.5 119.2h7.9M91.1 115.9a1.16 1.16 0 0 1-1.2 1.2h-3.3a1.16 1.16 0 0 1-1.2-1.2M91.1 111.6l-.1 .3a1.14 1.14 0 0 1-1.1 .8h-3.3a1.16 1.16 0 0 1-1.2-1.1M91.1 107.2l-.1 .3a1.14 1.14 0 0 1-1.1 .9h-3.3a1.16 1.16 0 0 1-1.2-1.2M91.1 102.9l-.1 .3a1.14 1.14 0 0 1-1.1 .9h-3.3a1.16 1.16 0 0 1-1.2-1.2"/>
<path d="M91.1 115.9l-.1-.3a1.14 1.14 0 0 0-1.1-.9h-3.3a1.16 1.16 0 0 0-1.2 1.2M91.1 111.6a1.19 1.19 0 0 0-1.2-1.2h-3.3a1.19 1.19 0 0 0-1.2 1.2M91.1 107.2a1.19 1.19 0 0 0-1.2-1.2h-3.3a1.19 1.19 0 0 0-1.2 1.2M91.1 102.9a1.16 1.16 0 0 0-1.2-1.2h-3.3a1.16 1.16 0 0 0-1.2 1.2M91.1 115.9h.1M91.1 111.6h.1M91.1 107.2h.1M91.1 102.9h.1M95.2 103.2h25.4v25.4h-25.4zM124.8 115.9h.1M124.8 111.6h.1M124.8 107.2h.1"/>
<path d="M124.8 102.9h.1M130.5 102.9a1.16 1.16 0 0 0-1.2-1.2h-3.3a1.16 1.16 0 0 0-1.2 1.2M130.5 107.2a1.19 1.19 0 0 0-1.2-1.2l-3.6 .1a1.2 1.2 0 0 0-.9 1.1M130.5 111.6a1.19 1.19 0 0 0-1.2-1.2h-3.6a1.2 1.2 0 0 0-.9 1.2M130.5 115.9a1.16 1.16 0 0 0-1.2-1.2l-3.6 .1a1.14 1.14 0 0 0-.9 1.1M130.5 115.9h.1M130.5 111.6h.1M130.5 107.2h.1M130.5 102.9h.1M130.5 102.9a1.16 1.16 0 0 1-1.2 1.2h-3.3a1.16 1.16 0 0 1-1.2-1.2M130.5 107.2a1.16 1.16 0 0 1-1.2 1.2h-3.6a1.14 1.14 0 0 1-.9-1.2M130.5 111.6a1.16 1.16 0 0 1-1.2 1.1h-3.6a1.14 1.14 0 0 1-.9-1.1"/>
<path d="M130.5 115.9a1.16 1.16 0 0 1-1.2 1.2l-3.6-.1a1.14 1.14 0 0 1-.9-1.1M138.6 105.6h-14l-3.9 3.9M59.2 135.6h7.6M64.8 128.6h28.9M68.3 135.6h1.6M71.5 135.6h9.5M75.9 125.9h7.8M77.5 129.1v3.1M82.6 135.6h1.6M85.3 125.9h1.6M85.4 128.9h.1M85.4 124.6h.1"/>
<path d="M85.4 120.2h.1M85.8 135.6h7.5M88.5 125.9h7.9M91.1 128.9a1.16 1.16 0 0 1-1.2 1.2h-3.3a1.16 1.16 0 0 1-1.2-1.2M91.1 124.6a1.19 1.19 0 0 1-1.2 1.2h-3.3a1.19 1.19 0 0 1-1.2-1.2M91.1 120.2a1.19 1.19 0 0 1-1.2 1.2h-3.3a1.19 1.19 0 0 1-1.2-1.2M91.1 128.9l-.1-.3a1.14 1.14 0 0 0-1.1-.9h-3.3a1.16 1.16 0 0 0-1.2 1.2M91.1 124.6l-.1-.3a1.14 1.14 0 0 0-1.1-.9h-3.3a1.16 1.16 0 0 0-1.2 1.2M91.1 120.2l-.1-.3a1.14 1.14 0 0 0-1.1-.8h-3.3a1.16 1.16 0 0 0-1.2 1.1M91.1 128.9h.1M91.1 124.6h.1M91.1 120.2h.1"/>
<path d="M94.9 132.8a1.16 1.16 0 0 1 1.2 1.1v3.3a1.19 1.19 0 0 1-1.2 1.2M94.9 132.8a1.16 1.16 0 0 0-1.2 1.1v3.3a1.19 1.19 0 0 0 1.2 1.2M94.9 132.8h.1M94.9 138.4h.1M94.9 140v4.6M99.3 132.8a1.19 1.19 0 0 1 1.1 1.1v3.3a1.23 1.23 0 0 1-1.1 1.2M99.3 132.8a1.16 1.16 0 0 0-1.2 1.1v3.3a1.19 1.19 0 0 0 1.2 1.2M99.3 132.8h.1M99.3 138.4h.1M99.3 140v4.6M103.6 132.8a1.19 1.19 0 0 1 1.2 1.1v3.3a1.23 1.23 0 0 1-1.2 1.2M103.6 132.8a1.16 1.16 0 0 0-1.2 1.1v3.3a1.19 1.19 0 0 0 1.2 1.2"/>
<path d="M103.6 132.8h.1M103.6 138.4h.1M107.9 132.8a1.16 1.16 0 0 1 1.2 1.1v3.3a1.19 1.19 0 0 1-1.2 1.2M107.9 132.8a1.16 1.16 0 0 0-1.1 1.1v3.3a1.19 1.19 0 0 0 1.1 1.2M107.9 132.8h.1M107.9 138.4h.1M112.3 132.8a1.16 1.16 0 0 1 1.2 1.1v3.3a1.19 1.19 0 0 1-1.2 1.2M112.3 132.8a1.19 1.19 0 0 0-1.2 1.1v3.3a1.23 1.23 0 0 0 1.2 1.2M112.3 132.8h.1M112.3 138.4h.1M116.6 132.8a1.16 1.16 0 0 1 1.2 1.1v3.3a1.19 1.19 0 0 1-1.2 1.2M116.6 132.8a1.19 1.19 0 0 0-1.2 1.1v3.3a1.23 1.23 0 0 0 1.2 1.2"/>
<path d="M116.6 132.8h.1M116.6 138.4h.1M119.8 140v7.9M121 132.8a1.16 1.16 0 0 1 1.1 1.1v3.3a1.19 1.19 0 0 1-1.1 1.2M121 132.8a1.16 1.16 0 0 0-1.2 1.1v3.3a1.19 1.19 0 0 0 1.2 1.2M121 132.8h.1M121 138.4h.1M122.1 140v7.9M122.2 128.6h17.8M122.5 132.7h28.6M122.5 138.4h28.6M124.8 128.9h.1"/>
<path d="M124.8 124.6h.1M124.8 120.2h.1M130.5 120.2a1.16 1.16 0 0 0-1.2-1.1h-3.6a1.14 1.14 0 0 0-.9 1.1M130.5 124.6a1.16 1.16 0 0 0-1.2-1.2h-3.6a1.14 1.14 0 0 0-.9 1.2M130.5 128.9a1.16 1.16 0 0 0-1.2-1.2h-3.3a1.16 1.16 0 0 0-1.2 1.2M130.5 128.9h.1M130.5 124.6h.1M130.5 120.2h.1M130.5 120.2a1.19 1.19 0 0 1-1.2 1.2h-3.6a1.2 1.2 0 0 1-.9-1.2M130.5 124.6a1.19 1.19 0 0 1-1.2 1.2l-3.6-.1a1.2 1.2 0 0 1-.9-1.1M130.5 128.9a1.16 1.16 0 0 1-1.2 1.2h-3.3a1.16 1.16 0 0 1-1.2-1.2M138.4 135.9v3.2"/>
<path d="M141.6 122.2h-3.2v3.2M149.5 126.4v3.2M88.6 151.9h3.2M94.9 146v1.4M94.9 148.9v4.6M95.2 149.7h3.8v4.4h-3.8zM99.3 146v1.4M99.3 148.9v4.6M102.4 151.9h3.2M113.4 146.3h3.2M125.3 146.3h3.2M132 143.4l3.2 8.5h2.8"/>
<path d="M149.5 141.6v3.2"/>
<circle cx="78" cy="102.4" r="2.03"/>
<circle cx="97.9" cy="119.2" r="1.01"/>
<circle cx="97.9" cy="112.6" r="1.01"/>
<circle cx="97.9" cy="105.9" r="1"/>
<circle cx="104.6" cy="112.6" r="1"/>
<circle cx="104.6" cy="119.2" r="1"/>
<circle cx="104.6" cy="105.9" r="1"/>
<circle cx="111.3" cy="119.2" r="1.01"/>
<circle cx="111.3" cy="112.6" r="1.01"/>
<circle cx="111.3" cy="105.9" r="1"/>
<circle cx="118" cy="112.6" r="1"/>
<circle cx="118" cy="119.2" r="1"/>
<circle cx="118" cy="105.9" r="1"/>
<circle cx="97.9" cy="125.9" r="1"/>
<circle cx="104.6" cy="125.9" r="1"/>
<circle cx="111.3" cy="125.9" r="1"/>
<circle cx="118" cy="125.9" r="1"/>
</g>
<g fill="none" stroke="#000" stroke-width=".36">
<path d="M56.4 179.2h103M56.4 175.3h103v46.6h-103zM111.8 175.3v46.6M127.7 179.2v3.8M143.6 179.2v3.8M56.4 183h103M56.4 190.8h103M56.4 186.9h103M56.4 194.7h103M56.4 198.6h103M102.7 183v38.9M127.7 186.9v35"/>
<path d="M143.6 186.9v35M56.4 202.5h103M56.4 206.4h103M56.4 214.1h103M56.4 210.2h103M56.4 218h103"/>
</g>
<g fill="#000">
<path d="M88.2 74.3l3.2-.5v1zM95.2 79.9l3.2-.6v1.1zM117.5 79.3l3.1 .6-3.1 .5zM124.5 73.8l3.1 .5-3.1 .5zM60.8 96.2l.5 3.2h-1zM83.4 91.4l.8 7.8h-.8zM83.4 91.4h7.8l-7 .8zM83.4 91.4l.8 .8v7zM84.2 92.2l7-.8v.8zM108.1 84.9l3.2 .5-3.2 .6zM117.9 85.4l3.2-.5v1.1zM124.6 91.4h7.8l-7.8 .8z"/>
<path d="M124.6 92.2l7.8-.8-.7 .8zM131.7 92.2l.7 7h-.7zM131.7 92.2l.7-.8v7.8zM66.4 103.2l.5 3.2h-1.1zM76.9 104.1l1.9 .2h-1.6zM76.9 116h1.1l-.5 3.2zM77.2 100.5h1.6l.3 .2zM77.2 104.3l1.2 .1zM77.2 104.3h1.6l-.4 .1zM77.2 100.5l.4-.1 1.2 .1zM77.6 100.4l1.2 .1zM77.6 104.4h.8z"/>
<path d="M77.6 100.4h.8zM120.4 109.1l.7 .7-2.6 1.9zM60.3 132.4h1l-.5 3.2zM65.8 125.4h1.1l-.5 3.2zM77.5 125.9l.5 3.2h-1.1zM83.4 132.6h.8v7zM84.2 139.6h7l-7.8 .8zM131.7 132.6l.7 7.8-.7-.8zM124.6 139.6h7.1l-7.1 .8zM131.7 132.6h.7v7.8zM138.4 132.7l.5 3.2h-1zM137.9 125.4h1l-.5 3.2z"/>
<path d="M149 129.6h1.1l-.6 3.1zM83.4 132.6l.8 7-.8 .8zM83.4 140.4l7.8-.8v.8zM91.8 151.4l3.1 .5-3.1 .5zM99.3 151.9l3.1-.5v1zM116.6 145.8l3.2 .5-3.2 .6zM122.1 146.3l3.2-.5v1.1zM131 140.4l1.5 2.8-.9 .4zM124.6 140.4l7.1-.8 .7 .8zM149.5 138.4l.6 3.2h-1.1z"/>
</g>
<path d="M26 50.8v9.7M189.9 50.8v9.7M189.9 50.9h-164M25.9 60.4h164M76.9 104.2h2.2M76.9 100.6h2.2" fill="none" stroke="#000" stroke-width=".2"/>
<path d="M76.3 103.7h3.4M76.3 101.1h3.4" fill="none" stroke="#000" stroke-width=".32"/>
<path d="M76.1 101.4h3.8M76.1 103.3h3.8" fill="none" stroke="#000" stroke-width=".34"/>
<path d="M76 103h4M76 101.8h4" fill="none" stroke="#000" stroke-width=".38"/>
<path d="M76 102.6h4.1M76 102.2h4.1" fill="none" stroke="#000" stroke-width=".4"/>
<g font-size="3.9">
<text x="26.4" y="43.5">28-Lead Very Thin Plastic Quad Flat, No Lead Package (4N) - 6x6x1.0 mm Body [VQFN]</text>
<text x="26.4" y="48">3.70x3.70 mm Exposed Pad, Wettable Flanks (Stepped)</text>
<text x="76.5" y="171.1">RECOMMENDED LAND PATTERN</text>
</g>
<g font-size="3.2">
<text x="28.4" y="54.6">Note:</text>
<text x="41.1" y="54.6">For the most current package drawings, please see the Microchip Packaging Specification located at</text>
<text x="41.1" y="58.3">http://www.microchip.com/packaging</text>
<text x="106.1" y="75.4">C1</text>
<text x="106.1" y="81">X2</text>
<text x="112.4" y="86.6">EV</text>
<text x="91.5" y="91.5">28</text>
<text x="82" y="102.6">1</text>
<text x="140.2" y="106.8">ØV</text>
<text x="82" y="108.2">2</text>
<text x="58.8" y="117">C2 Y2</text>
<text x="75.2" y="123.7">EV</text>
<text x="143.2" y="123.3">G1</text>
<text x="147.8" y="136.7">Y1</text>
<text x="108.3" y="147.5">X1</text>
<text x="96" y="153">E</text>
<text x="139.6" y="153.1">SILK SCREEN</text>
</g>
<g font-size="2.9">
<text x="104.3" y="178.2">Units</text>
<text x="126" y="178.2">MILLIMETERS</text>
<text x="89" y="182.1">Dimension Limits</text>
<text x="117.1" y="182.1">MIN</text>
<text x="132.3" y="182.1">NOM</text>
<text x="148.4" y="182.1">MAX</text>
<text x="57.3" y="189.9">Optional Center Pad Width</text>
<text x="57.3" y="186">Contact Pitch</text>
<text x="105.5" y="189.9">X2</text>
<text x="106.3" y="186">E</text>
<text x="129.5" y="186">0.65 BSC</text>
<text x="148.7" y="189.9">3.80</text>
<text x="57.3" y="197.7">Contact Pad Spacing</text>
<text x="57.3" y="193.8">Optional Center Pad Length</text>
<text x="105.4" y="197.7">C1</text>
<text x="105.5" y="193.8">Y2</text>
<text x="132.8" y="197.7">5.90</text>
<text x="148.7" y="193.8">3.80</text>
<text x="57.3" y="201.6">Contact Pad Spacing</text>
<text x="105.4" y="201.6">C2</text>
<text x="132.8" y="201.6">5.90</text>
<text x="57.3" y="209.3">Contact Pad Length (X28)</text>
<text x="57.3" y="205.4">Contact Pad Width (X28)</text>
<text x="105.5" y="209.3">Y1</text>
<text x="105.5" y="205.4">X1</text>
<text x="148.7" y="209.3">0.85</text>
<text x="148.7" y="205.4">0.35</text>
<text x="57.3" y="213.2">Contact Pad to Center Pad (X28)</text>
<text x="105.3" y="213.2">G1</text>
<text x="116.9" y="213.2">0.20</text>
<text x="57.3" y="217.1">Thermal Via Diameter</text>
<text x="57.3" y="221">Thermal Via Pitch</text>
<text x="105.3" y="221">EV</text>
<text x="106.3" y="217.1">V</text>
<text x="132.8" y="217.1">0.30</text>
<text x="132.8" y="221">1.00</text>
<text x="34" y="228.3">Notes:</text>
<text x="34" y="232.9">1. Dimensioning and tolerancing per ASME Y14.5M</text>
<text x="43.6" y="236.9">BSC: Basic Dimension. Theoretically exact value shown without tolerances.</text>
<text x="34" y="241">2. For best soldering results, thermal vias, if used, should be filled or tented to avoid solder loss during</text>
<text x="38.1" y="244.3">reflow process</text>
<text x="125.6" y="251.7">Microchip Technology Drawing C04-2400B</text>
</g>
</svg>
